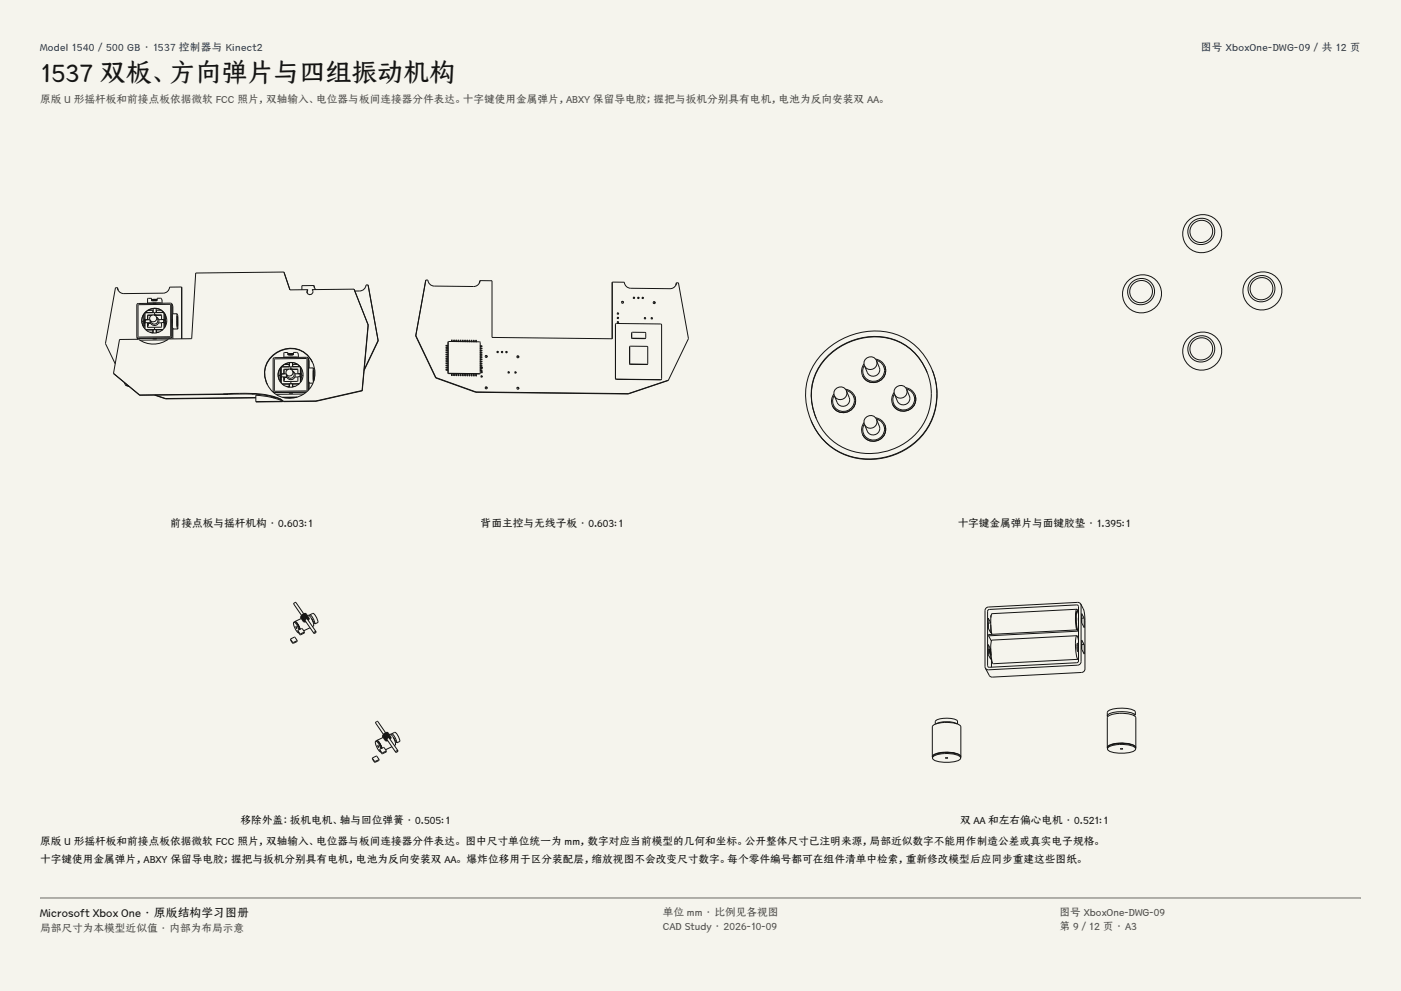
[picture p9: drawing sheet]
<svg xmlns="http://www.w3.org/2000/svg" width="420mm" height="297mm" viewBox="0 0 420 297" stroke-linecap="round" stroke-linejoin="round" font-family="sans-serif">
<g fill="#f5f4ed">
<path d="M0 0h420v297h-420z"/>
<path d="M12 12h396v275h-396z"/>
</g>
<g fill="none" stroke="#141413" stroke-width=".3">
<path d="M356 66.4a5.8 5.8 0 0 1 9.8 1.4 5.8 5.8 0 0 1-6 7.9 5.6 5.6 0 0 1-4.8-3.4 5.6 5.6 0 0 1 1-5.9zM35.2 86.2l.2 .8M35.2 86.2h-.6l-3 16.8 2.9 6M41.4 91.3l9.7-.1v9.7l-9.7 .1zM43.1 96.3l.1 .7M43.1 96.3h-.5M43.1 94.3v3.8M43.1 95.8v.5M43.2 94.1v1.7M43.2 97v1.2M43.3 97h.2M43.3 95.8v1.2"/>
<path d="M43.3 95.8h-.2M43.3 97h-.1M43.5 97.5h-.3M43.5 95.7h-.3M43.5 97.6h-.3M43.5 96.9h-.1M43.5 93.9h-.1M43.5 95.8v.3M43.5 96.1h-.1M43.5 96.7h.1M43.6 93.7l5.6 .1M43.6 96.1h-.2"/>
<path d="M43.6 95.8v.9M43.7 98.8h.1M43.7 93.7l-.2 .3v1.8h1.4M44.2 96.7h-.7v1.9M44.2 96.7l.1 .1M44.2 89.5l1.2-.1v.8l1.7-.1v-.7h1.2l.3 .5M44.2 89.5h.1M44.2 90.8l4.2 .1M44.2 90.8h.1M44.2 89.5v1.3M44.2 90.8l.1 .1M44.3 95.7l.1 .1"/>
<path d="M44.3 96.8v1.3M44.4 95.8h.1M44.4 96.9l-.1 .5M44.4 96.9l-.1 .7M44.5 96.9h.1M44.7 96.9h-.3M45.1 96.8h-.9M45.2 96.9h-.9M45.7 94.4h-1.4l-.1 1.4 .1-1.2 1.1-.1M45.7 90.1h1.3M45.7 90.1h.1M45.8 93.7h.1"/>
<path d="M45.8 98.9l.1 .1M45.8 99.6h.1M45.8 93l.1 .1M45.8 98.9h-2M45.8 93v.7M45.8 98.9v.7M45.8 99.6h-.9M45.8 93h-1.4M45.9 90.1h.1M45.9 90.9h.1M45.9 92.5v1.2M45.9 99.7h-.4"/>
<path d="M45.9 98.9h-.1M46.1 94.4l2.3 .1M46.2 94.4l.6 .1M46.3 89.7h.8M46.3 89.7l-.9 .1M46.3 89.7l.8 .1M46.3 90.1h-.3h.2M46.3 98.8h-.4v1M46.3 98.8h.5v1l.2-.1M46.3 94.4h-.2M46.3 90.1h.5M46.3 90.1h-.4"/>
<path d="M46.3 94.4l.5 .1M46.3 93.7v.7M46.3 98.1v.7M46.4 90.1h.4h-.2M46.8 94.5h-.3M46.8 90.1h.1M46.8 90.9h.1M46.8 92.5v1.2M46.8 90.9h-1M46.9 94.9l.3 .7a1.05 1.05 0 0 1-.5 1.4 1.05 1.05 0 0 1-1.4-.4l-.3-.7M46.9 94.9a1.05 1.05 0 0 1-.5 1.5 1.05 1.05 0 0 1-1.4-.5M46.9 94.9a1.05 1.05 0 0 0-1.5-.4 1.05 1.05 0 0 0-.4 1.4"/>
<path d="M46.9 99h-.1M46.9 99.5l-.1 .1M46.9 93.1h-.1M46.9 93.6v.1M46.9 98.9v.6M46.9 98.9h-.1M46.9 95a1.33 1.33 0 0 1 .7 1.7 1.33 1.33 0 0 1-1.6 .8 1.33 1.33 0 0 1-1-1.5M47 90.1h.1M47.1 89.8h-1.7M47.1 90h-1.7M47.6 99.5h-.7M48.2 93h-1.3v.6"/>
<path d="M48.4 94.5h.1M48.4 94.5h-1.6M48.4 96.8h-.9M48.4 94.5v1.3M48.5 95.8h.1M48.6 89.9h.1M48.6 89.9v1M48.7 98.9h-1.8M48.9 98.7l-5.2 .1M49 93.6h-2.1M49.2 96.7l-.1-.9v.9M49.2 93.8v2"/>
<path d="M49.2 93.8l.1 2.2M49.2 93.8h.1M49.2 95.8l.1 .2M49.2 95.8h-1.6M49.2 96.7v1.7M49.3 96.7h-.9l-.1 1.4h-4l-.1-1.4M49.3 96.7l-.1 .2v-.2M49.3 96.7v1.6M49.3 96h-.1M49.6 95.7l-.2 .5 .2 .7M49.6 94.4v3.3M49.6 94.4a3.7 3.7 0 0 1-1.6 5 3.7 3.7 0 0 1-5.1-1.6"/>
<path d="M49.6 94.4a3.7 3.7 0 0 0-5-1.6 3.7 3.7 0 0 0-1.7 5M49.6 94.5a3.7 3.7 0 0 0-5-1.6 3.7 3.7 0 0 0-1.6 4.9M50 96.2h-.4M51.5 91.1l-.4-.3-9.9 .2-.2 .4 .1 9.8M51.5 91.1v.2M51.5 91.1l.3 .7v2.2M51.5 91.1l.1 .2M51.5 91.3l.1 9.6M51.6 95.6v1.3M51.6 96.9h.1M51.6 95.7h.1M51.7 94l-.1 4 .3 .6"/>
<path d="M51.7 94v.1M51.8 98.4v3.2M51.9 98.6h.1M53 94v4l.3 .6M53 94h.1M53 94h-1.3M53 94l.3 .6v4M53.1 94.7l.1 3.2zM53.3 98.6h.1M53.3 98.6h-1.4M54.4 86l-3.6 .1a1.94 1.94 0 0 1-1.9 1.8l-11.8 .1a1.89 1.89 0 0 1-1.9-1.8M54.4 86l.1 15.5"/>
<path d="M54.4 86v15.5M85.1 81.5l-26.4 .3-1.2 19.7-6.9 .1a7.6 7.6 0 0 1-9.1 .1h-5.7l-1.8 10.2M85.1 81.5l.1 .1M85.1 81.5l1.8 5.4 5.3-.1M92.2 86.8l-.1 1.1M92.2 86.8l-.2 .5 .1 .5M93.6 86.8l.2 .2M93.6 86.8l.1 .2M93.7 87a.9 .9 0 0 1-.4 1.2 .9 .9 0 0 1-1.2-.4M94.1 85.6l.2 .8M94.1 85.6l.6 1.2M94.1 85.6h-3.6v1.2"/>
<path d="M106.1 86.7l4.3 10.7M106.1 86.7l-12.5 .1M106.1 86.7l.1 .1M110.3 85.4h-.6a1.94 1.94 0 0 1-1.9 1.8h-1.4M110.3 85.4l3.1 16.8M110.3 85.4l.1 .1M110.4 97.4l-1.8 19.7M110.4 97.4l-1.9 19.6M127.7 83.9h.6a1.94 1.94 0 0 0 1.9 1.8l11.8 .2a1.89 1.89 0 0 0 1.9-1.8M127.7 83.9l-3.1 16.8M127.7 83.9l-.1 .1M143.9 84.1l-.2 .8"/>
<path d="M143.9 84.1h3.6v17l36.1 .4v-17M183.6 84.5l3.6 .1a1.94 1.94 0 0 0 1.9 1.8l11.8 .1 .8-.2 .9-.8M183.6 84.5l-.1 17M184.5 97.2v.1M184.6 97.1l-.1 16.4 13.5 .3 .3-.2M184.6 97.1l.2-.2 13.5 .3v16.4M184.6 97.1l-.1 .1M185 95.3l.2-.2 .2 .3M185 95.3l.4 .1M185 96.6l.4 .1M185 93.9l.4 .2M185 96.5h.4v.2l-.3 .1z"/>
<path d="M185 93.9h.4v.2h-.3zM186.3 90.5l.4-.1 .2 .4M189.4 99.8l-.1 1.4 .3 .3h3.7l.3-.2M189.4 99.8v1.3l.2 .3 4-.1M189.4 99.7l3.9-.1 .3 .3v1.4M189.4 99.7v.1M189.8 89.2l.4 .2M189.9 89.2l.1-.1 .2 .3h-.3zM191.2 89.2l.3 .2M191.2 89.2h.3l.1 .2h-.4zM192.5 89.3l.3 .1M192.5 89.2l.2-.1 .2 .3-.3 .1z"/>
<path d="M193.1 95.3l.4 .2M193.2 95.3h.3v.2h-.3zM195.2 95.4l.3 .1M195.2 95.3h.4v.2l-.3 .1zM195.8 90.6l.4-.1 .2 .4M202.8 84.8l-.2 .7M202.8 84.8h.6l3 16.7-6 12.4M337.9 84.4a5.8 5.8 0 0 1 9.9 1.4 5.8 5.8 0 0 1-6 8 5.6 5.6 0 0 1-4.9-3.5 5.6 5.6 0 0 1 1-5.9zM374 83.6a5.8 5.8 0 0 1 9.9 1.3 5.8 5.8 0 0 1-6 8 5.6 5.6 0 0 1-4.9-3.5 5.6 5.6 0 0 1 1-5.8zM34 111.9l7.9 6.6M34 111.9l.1 .1M37.2 114.6l.4 .8"/>
<path d="M37.6 115.4l1.2 .5M37.6 115.4l1 .3M41.1 101.2l.3 .2M41.1 101.2l.2 .5M41.1 101.2l.4 .2M45.8 101.5h1.1zM46.3 118.4l3.4 1.1M46.6 118.4l3 1M49.6 119.4l.1 .1M50.2 101.9l-8.3 .1M51.5 100.9l-.4 .4-9.7 .1M51.6 100.9l-.5 .4-9.6 .1"/>
<path d="M66.9 118.1a45.2 45.2 0 0 1 16.3 1.1l.7 .3M66.9 118.1l1.6 .1M66.9 118.1l-25 .4M68.5 118.2l-26.6 .3M75.4 118.1l1.3-.1a30.2 30.2 0 0 1 7.3 1.7M75.4 118.1l-6.9 .1M76.7 119.2l-27 .3M76.7 119.1l-27.1 .3M76.7 118.1h-1.3M81.5 106.7a7.5 7.5 0 0 1 10.6-.2 7.5 7.5 0 0 1 .3 10.6 7.5 7.5 0 0 1-10.6 .4 7.3 7.3 0 0 1-.3-10.8zM81.9 117.4l.4 .2 9.5-.1M81.9 117.4h.1"/>
<path d="M81.9 117.4l.4 .3M81.9 117.4l.1 .2M82.3 107.6l9.7-.1v9.6l-9.7 .1zM82.3 119.1h-.9M82.7 119.2h-.9M83.9 119.5l1.1 .8M83.9 119.5l.1 .2M84 112.5v.7h.2M84 112.5l-.6 .1M84 110.5v3.8M84 119.7l1 .7M84.1 110.4v1.6"/>
<path d="M84.1 113.2v1.3M84.2 112h-.2v.5M84.2 112v1.2M84.2 113.2h.1M84.3 114.8h.1M84.3 113.7h-.2M84.3 111.9h-.2M84.3 113.8h-.2M84.3 113.1h-.1M84.4 110.1h-.1M84.4 112v.3M84.4 112.3h-.2"/>
<path d="M84.4 112.9v.1M84.4 112.4h-.2M84.4 112.3h.1M84.5 112.1l-.1 .8M85.1 112.9v1.4M85.1 112.9l.1 1.4M85.1 112.9l-.8 .1v1.8M85.1 105.7l1.2-.1v.8h1.7v-.8h1.2l.2 .5M85.1 105.7h.1M85.1 107.1h4.1M85.1 107.1l.1 .1M85.1 105.7v1.4"/>
<path d="M85.2 111.9v.1M85.2 112v.1M85.2 112l.1 .1M85.2 113.1v.6M85.4 113.1v.1M85.6 113.1h-.3l-.1 .7M86 113h-.9M86 113.1h-.8M86.6 110.6l-1.5 .1v1.3l.1-1.2h1M86.7 117.8h1.1zM86.7 115.8l.1 .1M86.7 115.2h.1"/>
<path d="M86.7 115.8h.1M86.7 109.3h.1M86.7 109.9h.1M86.7 109.2v.7M86.7 115.1v.7M86.7 115.8h-.9M86.7 109.2l-1.5 .1M86.7 109.9h-2.3M86.8 106.4h.1M86.8 107.1h.1M86.8 108.7v1.2M86.8 115.1l-2.1 .1"/>
<path d="M86.8 116h-.4M87.1 106l-.8 .1 1.7-.1M87.1 106h.9M87.1 106h-.8M87.2 106.3h-.4h.2M87.2 106.3l.7 .1M87.2 106.3l-.6 .1M87.2 115l-.4 .1v.9M87.2 115l.5 .1v.9M87.2 110.6h-.2h2.2l.2 1.4M87.2 106.3l.5 .1M87.2 106.3l-.4 .1"/>
<path d="M87.2 110.6l.5 .1M87.2 110.7h.5M87.2 110.7h-.1M87.2 109.9v.7M87.2 114.3v.7M87.3 106.3h.3h-.2M87.7 110.7l-.3 .1M87.7 106.4h.1M87.7 107.1h.1M87.7 108.7v1.2M87.7 110.7h.1M87.7 107.1h-1"/>
<path d="M87.7 111.2l.4 .7a1.05 1.05 0 0 1-.5 1.4 1.05 1.05 0 0 1-1.4-.5l-.4-.7M87.7 111.2a1.05 1.05 0 0 1-.4 1.4 1.05 1.05 0 0 1-1.5-.5M87.7 111.2a1.05 1.05 0 0 0-1.4-.5 1.05 1.05 0 0 0-.5 1.4M87.8 115.2h-.1M87.8 115.8l-.1 .1M87.8 109.3h-.1M87.8 109.9h.1M87.8 115.1v.7M87.8 111.3a1.33 1.33 0 0 1 .6 1.6 1.33 1.33 0 0 1-1.6 .8 1.33 1.33 0 0 1-.9-1.5M87.9 106.4h.1M87.9 116h-.2M88 106.2h-1.7"/>
<path d="M88.4 112l1.7-.1v.4M88.5 115.8h-.7M88.7 119.1l-3.6 .1M89.1 109.2h-1.3v.7M89.1 119l-4.4 .1M89.3 110.7l-1.7 .1M89.3 113h-.9M89.4 106.1h.1M89.4 106.1v1M89.6 115.1h-1.9M89.7 115h-5.2M89.9 109.9h-2.1"/>
<path d="M90 112v.9zM90 110h-5.6l-.1 2 1.5 .1M90 110l.1 .1M90 110l.1 .2M90.1 110h-.1M90.1 112.9v.2M90.1 110.1v2.2M90.1 110.2v.1M90.1 112.9h-.8l-.1 1.4h-4.1M90.1 112.9v1.7M90.1 112.3h-.1M90.5 112l-.2 .5 .2 .7"/>
<path d="M90.5 110.6v3.4M90.5 110.7a3.7 3.7 0 0 1-1.7 5 3.7 3.7 0 0 1-5-1.7M90.5 110.7a3.7 3.7 0 0 0-5-1.6 3.7 3.7 0 0 0-1.7 4.9M90.5 110.7a3.7 3.7 0 0 0-5-1.6 3.7 3.7 0 0 0-1.7 5M90.9 112.5h-.4M91 118.1l-8.2 .1M92.3 107.3l-.3-.2-9.9 .1-.2 .4v9.8M92.3 107.3l.1 9.6M92.3 107.3l.4 .8v2.2M92.4 107.4v.1M92.5 111.9v1.3M92.5 113.1h.1"/>
<path d="M92.5 111.9h.1M92.5 110.3v3.9l.3 .6M92.5 110.3h.1M92.7 114.6v2M92.8 114.8h.1M93.7 108.6a7.6 7.6 0 0 0-8.1-3.9 7.6 7.6 0 0 0-6.2 6.5l.2 2.7 .6 1.5M93.8 114.8h-1M93.9 110.3l.1 4.1M93.9 110.3h.1M93.9 110.3h-1.4M93.9 110.3l.3 .6v2.8M94 110.9v3.2z"/>
<path d="M108.5 117l-13.8 3.2M108.5 117l.1 .1M108.6 117.1l-13.8 3.2M113.4 102.2l-4.2 8.8M113.4 102.2l-4.2 8.5M124.6 100.7l6.1 12.5M124.6 100.7l6 12.6M130.6 113.3l12 4.3M130.7 113.2l-.1 .1M130.7 113.2l12 4.3M133.7 110.9h.1M133.7 110.2l.1 .1"/>
<path d="M133.7 109.6h.1M133.7 108.9l.1 .1M133.7 108.3h.1M133.7 107.6h.1M133.7 107h.1M133.7 106.3h.1M133.7 105.7h.1M133.7 105h.1M133.7 104.3l.1 .1M133.7 103.7h.1M133.7 110.7v.1M133.7 110.1h.1"/>
<path d="M133.7 109.4h.1M133.7 108.8h.1M133.7 108.1h.1M133.7 107.5h.1M133.7 106.8h.1M133.7 106.2h.1M133.7 105.5h.1M133.7 104.8v.1M133.7 104.2h.1M133.7 103.5h.1M133.8 108.8h-.1M133.8 106.2h-.1"/>
<path d="M133.8 103.5h-.1M133.8 108.9h.1M133.8 106.3h.1M133.8 103.7h.1M133.8 103.5l-.1 .2M133.8 104.2l-.1 .1M133.8 104.8l-.1 .2M133.8 105.5l-.1 .2M133.8 106.2l-.1 .1M133.8 106.8l-.1 .2M133.8 107.5l-.1 .1M133.8 108.1l-.1 .2"/>
<path d="M133.8 108.8l-.1 .1M133.8 109.4l-.1 .2M133.8 110.1l-.1 .1M133.8 110.7l-.1 .2M133.8 110.7h.1M133.8 110.7h-.1M133.8 110.1h-.1M133.8 109.4h-.1M133.8 108.1h-.1M133.8 107.5h-.1M133.8 106.8h-.1M133.8 106.1l-.1 .1"/>
<path d="M133.8 105.5h-.1M133.8 104.8h-.1M133.8 104.2h-.1M133.8 110.3h.3M133.8 107.6h.3M133.8 105h.3M133.8 110.7l.4 .2M133.8 108.1l.4 .2M133.8 105.5l.4 .1M133.8 110.1h.4M133.8 109.4h.4M133.8 108.8h.4"/>
<path d="M133.8 107.4h.4M133.8 106.8h.4M133.8 106.1h.4M133.8 104.8h.4M133.8 104.2h.4M133.8 103.5h.4M134.2 110.1h.1M134.2 109.4h.1M134.2 108.8h.1M134.2 107.4v.1M134.2 106.8h.1M134.2 106.1v.1"/>
<path d="M134.2 104.8h.1M134.2 104.2h.1M134.2 103.5h.1M134.2 110.9h-.4M134.2 109.6h-.4M134.2 108.9l-.4 .1M134.2 108.3h-.4M134.2 107h-.4M134.2 106.3h-.4M134.2 105.7h-.4M134.2 104.4h-.4M134.2 103.7h-.4"/>
<path d="M134.2 110.9h.1M134.2 110.2v.1M134.2 109.6h.1M134.2 108.9h.1M134.2 108.3h.1M134.2 107.6h.1M134.2 107h.1M134.2 106.3h.1M134.2 105.7h.1M134.2 105h.1M134.2 104.3v.1M134.2 103.7h.1"/>
<path d="M134.2 103.5v.2M134.2 104.2v.1M134.2 104.8v.2M134.2 106.2v.1M134.2 106.8v.2M134.2 107.5v.1M134.2 108.8v.1M134.2 109.4v.2M134.2 110.1v.1M134.4 102.4l-.1 9.5 9.4 .2 .2-.2M134.4 102.4l9.5 .1v9.4M134.4 102.4v9.4l9.5 .1"/>
<path d="M135.4 102.3h.1M135.4 112.5h.1M135.4 101.9v.1M135.4 112.1h.1M135.4 101.9v.4M135.4 112.1v.4M135.4 101.9h.1M135.4 101.9l.2 .4M135.4 112.1l.2 .4M135.5 102.3v.1M135.5 102.3h.1M135.5 112.5h.1"/>
<path d="M135.6 102.3h-.1M135.6 102.3h.1M135.6 112.5h.1M136 102.3v.1M136 112.5v.1M136 102h.1M136 112.1v.1M136 102.3h.1M136 112.5h.1M136 101.9v.4M136 112.1v.4M136 101.9v.1"/>
<path d="M136 112.1h.1M136.1 101.9l.1 .5M136.1 112.1l.1 .4M136.2 112.5l-.2 .1M136.2 102.3v.1M136.2 112.5h.1M136.7 102.3v.1M136.7 112.5v.1M136.7 102h.1M136.7 112.2h.1M136.7 112.1v.1M136.7 112.5h.1"/>
<path d="M136.7 102v.3M136.7 112.1v.4M136.7 101.9v.1M136.7 101.9h.2M136.7 112.1h.2M136.9 101.9v.1M136.9 112.1h.1M136.9 112.5l-.2 .1M136.9 102.4h.1M136.9 112.5v.1M136.9 102.3v.1M136.9 102v.3"/>
<path d="M136.9 112.1v.4M137.3 102.4h.1M137.3 112.5l.1 .1M137.4 102h-.1M137.4 112.2h-.1M137.4 102h.1M137.4 112.2h.1M137.4 102l-.1 .4M137.4 112.2l-.1 .3M137.4 112.1v.1M137.4 101.9h.1M137.4 112.1h.1"/>
<path d="M137.5 101.9v.1M137.5 112.1v.1M137.5 112.6h-.1M137.5 102.4h.1M137.5 112.5v.1M137.5 102v.3M137.5 112.2v.3M138 102v.4M138 112.2v.4M138 102h.1M138 112.2h.1M138 102.3v.1"/>
<path d="M138 112.5v.1M138 102v.3M138 112.2v.3M138 101.9l.2 .5M138 112.1l.2 .4M138.2 112.6h-.2M138.2 102.4h.1M138.2 112.6h.1M138.7 102.4h.1M138.7 102h.1M138.7 112.2h.1M138.7 112.2v.4h.1"/>
<path d="M138.7 102v.4M138.7 102l.2 .4M138.7 112.1l.2 .4M138.9 102.4h-.1M138.9 112.6h-.1M139.3 102.4h.1M139.3 112.6h.1M139.3 102h.1M139.3 112.2h.1M139.3 102v.4M139.3 112.2v.4M139.4 102l.1 .4"/>
<path d="M139.4 112.2l.1 .4M139.5 112.6h-.1M139.5 102.4h.1M139.5 112.6h.1M140 102.4h.1M140 112.6h.1M140 102h.1M140 112.2h.1M140 102v.4M140 112.2v.4M140 102h.2M140 112.2h.2"/>
<path d="M140.2 102h.1M140.2 112.2h.1M140.2 112.6h-.2M140.2 102.4h.1M140.2 112.6h.1M140.2 102v.4M140.2 112.2v.4M140.7 102.4h.1M140.7 112.6h.1M140.7 102h.1M140.7 112.2h.1M140.7 102v.4"/>
<path d="M140.7 112.2v.4M140.8 102h.1M140.8 112.2h.1M140.8 112.6h-.1M140.8 102.4h.1M140.8 112.6h.1M140.8 102v.4M140.8 112.2v.4M141.3 102.4h.1M141.3 112.6h.2M141.3 102h.1M141.3 112.2h.1"/>
<path d="M141.3 112.6h.1M141.3 102v.4M141.3 112.2v.4M141.3 102h.2M141.3 112.2h.2M141.5 102h.1M141.5 112.2h.1M141.5 102.4h.1M141.5 112.6h.1M141.5 102v.4M141.5 112.2v.4M142 102.4h.1"/>
<path d="M142 112.6h.1M142 102h.1M142 112.2h.1M142 102v.4M142 112.2v.4M142.1 102h.1M142.1 112.2h.1M142.2 102.4h-.1M142.2 102.4h.1M142.2 112.6h.1M142.2 102v.4M142.2 112.2v.4"/>
<path d="M142.6 102.4h.1M142.6 112.6h.2M142.6 117.6l45.7 .5M142.6 102h.1M142.6 112.2h.1M142.6 112.6h.1M142.6 102v.4M142.6 112.2v.4M142.7 102l.1 .4M142.7 112.2l.1 .4M142.7 117.5l45.7 .5M142.7 117.5l-.1 .1"/>
<path d="M142.8 102.4h.1M142.8 112.6h.1M144 111h.1M144 110.4h.1M144 109.7h.1M144 109v.1M144 108.4h.1M144 107.7v.1M144 107.1h.1M144 106.4h.1M144 105.8h.1M144 105.1h.1"/>
<path d="M144 104.5h.1M144 103.8h.1M144 110.9h.1M144 110.2h.1M144 109.6h.1M144 108.9h.1M144 108.2h.1M144 107.6h.1M144 106.9h.1M144 106.3h.1M144 105.6h.1M144 105h.1"/>
<path d="M144 104.3h.1M144 103.7h.1M144 110.3v.1M144 107.7h.1M144 103.6v.2M144 104.3v.2M144 105v.1M144 105.6v.2M144 106.3v.1M144 106.9v.2M144 107.6v.1M144 108.2v.2"/>
<path d="M144 108.9v.1M144 109.5v.2M144 110.2v.2M144 110.9v.1M144 109.5v.1M144 104.9v.1M144 110.8v.1M144 103.6v.1M144 110.4h.4M144 107.8h.4M144 105.1h.4M144 109.5l.4 .2"/>
<path d="M144 106.9l.4 .2M144 104.3l.4 .1M144 110.8h.4M144 110.2h.4M144 108.2h.4M144 107.6h.4M144 105.6h.4M144 104.9h.4M144 108.9h.4M144 106.2l.4 .1M144 103.6h.4M144.2 112.8l.3 .2"/>
<path d="M144.2 111.5l.3 .2M144.2 112.7h.3l.1 .2-.4 .1zM144.2 111.4l.2-.1 .2 .3-.4 .1zM144.4 110.8v.1M144.4 110.2h.1M144.4 108.9h.1M144.4 108.2h.1M144.4 107.6h.1M144.4 106.3h.1M144.4 105.6h.1M144.4 104.9v.1M144.4 103.6h.1"/>
<path d="M144.4 111h-.4M144.4 109.7h-.4M144.4 109.1h-.4M144.4 108.4h-.4M144.4 107.1h-.4M144.4 106.4h-.4M144.4 105.8h-.4M144.4 104.5h-.4M144.4 103.8h-.4M144.4 111h.1M144.4 110.4h.1M144.4 109.7h.1"/>
<path d="M144.4 109.1h.1M144.4 108.4h.1M144.4 107.7h.1M144.4 107.1h.1M144.4 106.4h.1M144.4 105.8h.1M144.4 105.1h.1M144.4 104.5h.1M144.4 103.8h.1M144.4 109v.1M144.4 110.3v.1M144.4 103.6v.2"/>
<path d="M144.4 105v.1M144.4 105.6v.2M144.4 106.3v.1M144.4 107.6v.1M144.4 108.2v.2M144.4 108.9v.1M144.4 110.2v.1M144.4 110.9v.1M144.5 110.4l-.3-.2 .2-.2 .2 .3-.4 .1M145.5 116.2l.3-.1 .2 .3M145.5 106.7h.3l.2 .3M145.5 106.7l.4-.1 .1 .4-.3 .1z"/>
<path d="M149 105.5l.3 .1M149 105.4h.4v.2l-.3 .1zM150.3 105.5l.4 .2M150.3 105.4h.4v.2l-.3 .1zM151.6 105.5l.4 .2M151.6 105.4h.4v.2l-.3 .1zM152.3 111.6l.2-.2 .2 .3M152.3 111.6l.4 .1M152.3 111.6l.3 .2M154.3 111.6l.4 .2M154.3 111.5h.4v.2l-.3 .1zM155 116.3l.3-.1 .2 .3"/>
<path d="M155 106.9l.3-.1 .2 .3M155 116.2l.4-.1 .1 .4-.3 .1zM155 106.8l.4-.1 .1 .4-.3 .1zM184.5 113.3l.3 .3 13.2 .2 .3-.2M188.4 118l-.1 .1M188.8 103.9v5.2l5.2 .1 .2-.1M188.8 103.9v5.2h5.4M188.8 103.8l5.3 .1 .1 5.2M188.8 103.8v.1M200.4 113.9l-12.1 4.2M200.4 113.9l-12 4.1M247.4 107.5a19.7 19.7 0 0 1 22.4-5 17.7 17.7 0 0 1 9 19.3 17.7 17.7 0 0 1-16.1 14 17.2 17.2 0 0 1-19.4-15.7 16 16 0 0 1 4.1-12.6z"/>
<path d="M250 118.1l-.7 1.6 .2 1.8M253.5 116.6l1.6 .7 1.1 1.4M253.7 117a3.2 3.2 0 0 1 2.2 4.2 3.2 3.2 0 0 1-4.4 1.8 3.2 3.2 0 0 1-1.4-4.5M253.7 117.1a1.95 1.95 0 0 1-1 2.5 1.95 1.95 0 0 1-2.6-1M253.7 117.1a1.95 1.95 0 0 0-2.5-1 1.95 1.95 0 0 0-1.1 2.5M253.7 117.1l.9 2a1.95 1.95 0 0 1-1.1 2.5 1.95 1.95 0 0 1-2.5-1l-.9-2M256.2 118.7l.3 1.3M256.2 118.7v.1M256.2 118.8h.1M256.2 118.8l.3 1.3M258.6 112.5h.1M259 109.1l-.7 1.6 .3 1.8"/>
<path d="M262.5 107.6l1.7 .7 1.1 1.4M262.7 108a3.2 3.2 0 0 1 2.2 4.2 3.2 3.2 0 0 1-4.4 1.8 3.2 3.2 0 0 1-1.4-4.5M262.8 108.1a1.95 1.95 0 0 1-1.1 2.5 1.95 1.95 0 0 1-2.5-1M262.8 108.1a1.95 1.95 0 0 0-2.6-1 1.95 1.95 0 0 0-1 2.5M262.8 108.1l.8 2a1.95 1.95 0 0 1-1.1 2.5 1.95 1.95 0 0 1-2.5-1l-.8-2M265.3 109.7a3.6 3.6 0 0 1-2 4.7 3.6 3.6 0 0 1-4.7-1.9M265.3 109.7h.1M268.1 117.6l-.8 1.7 .3 1.8M271.5 116.2l1.7 .7 1.1 1.4M271.7 116.6a3.2 3.2 0 0 1 2.2 4.2 3.2 3.2 0 0 1-4.3 1.8 3.2 3.2 0 0 1-1.5-4.5M271.8 116.7a1.95 1.95 0 0 1-1.1 2.5 1.95 1.95 0 0 1-2.5-1M271.8 116.7a1.95 1.95 0 0 0-2.5-1 1.95 1.95 0 0 0-1.1 2.5"/>
<path d="M271.8 116.7l.8 2a1.95 1.95 0 0 1-1.1 2.5 1.95 1.95 0 0 1-2.5-1l-.8-2M274.3 118.3l.2 1.3M274.3 118.3h.1M274.5 119.6a3.6 3.6 0 0 1-2.9 3.5 3.6 3.6 0 0 1-4-2M277.9 111.6a17 17 0 0 0-23.2-9.1 17 17 0 0 0-10 22.9M279.5 110.9a18.4 18.4 0 0 1 1.4 7.1 20 20 0 0 1-24.4 19.1 18.1 18.1 0 0 1-13.4-11.1M279.5 110.9a18.3 18.3 0 0 0-23.2-10.8 19.7 19.7 0 0 0-14.8 17.5l.1 2.7 .5 2.8 1 2.9M279.5 110.9a19.4 19.4 0 0 1-16.6 26.7 18.5 18.5 0 0 1-19.8-11.6M356 101.6a5.8 5.8 0 0 1 9.8 1.4 5.8 5.8 0 0 1-6 7.9 5.6 5.6 0 0 1-4.8-3.4 5.6 5.6 0 0 1 1-5.9zM84.7 120.3a17.9 17.9 0 0 0-8-1.8v1.9M84.7 120.3l-8 .1M85 120.3v.1"/>
<path d="M94.7 120.2l-9.7 .1M94.7 120.2l.1 .1M94.8 120.3l-9.8 .1M249.5 121.5h.1M256.5 120a3.6 3.6 0 0 1-2.9 3.6 3.6 3.6 0 0 1-4.1-2.1M256.5 120.1a3.6 3.6 0 0 1-2.9 3.5 3.6 3.6 0 0 1-4.1-2.1M258.6 130.1h.1M259 126.7l-.7 1.6 .3 1.8M262.5 125.2l1.7 .7 1.1 1.4M262.7 125.6a3.2 3.2 0 0 1 2.2 4.2 3.2 3.2 0 0 1-4.4 1.8 3.2 3.2 0 0 1-1.4-4.5M262.8 125.7a1.95 1.95 0 0 1-1.1 2.5 1.95 1.95 0 0 1-2.5-1M262.8 125.7a1.95 1.95 0 0 0-2.6-1 1.95 1.95 0 0 0-1 2.5"/>
<path d="M262.8 125.7l.8 2a1.95 1.95 0 0 1-1.1 2.5 1.95 1.95 0 0 1-2.5-1l-.8-2M265.3 127.3l.2 1.3M265.3 127.3h.1M265.5 128.6a3.6 3.6 0 0 1-2.9 3.5 3.6 3.6 0 0 1-4-2M267.6 121.1h.1M87.1 191.6l1.2-.7 .8 1M87.1 191.6l.7 1 1.3-.7M87.1 191.6l.7 1.2 1.2-.5 .1-.4M88.1 186.5l.3-.2a3.1 3.1 0 0 1 1.5 2.3M88.1 186.5a3.1 3.1 0 0 1 1.5 2.2M88.1 186.5a3.5 3.5 0 0 0 1.5 3.2M88.4 186.3a3.2 3.2 0 0 1 1.6 2.3"/>
<path d="M88.4 186.3l-.1 .1M88.7 187.8l.3 .6zM88.8 186.6l.4 .4M88.9 186.6h.1M89 186.7h-.1M89.2 187l.1 .1M89.2 187v.1M89.2 187l.7 1.6M89.3 189l1.2-.6 .7 1M89.3 189l.7 1 1.2-.6M89.3 189v.3l.7 1 1.2-.6v-.3M89.4 187.4h.1"/>
<path d="M89.4 187.4l.3 .7M89.9 188.4v.1M89.9 188.5h-.1M90.5 184.6l.1 .1M90.5 185.2h.1M90.7 184.8v.1M90.7 185.5h.1M90.8 185.4h-.1M90.9 185.1l-.1 .1M90.9 185.7h.1M90.9 185.1h-.1M91 185.6l-.1 .1"/>
<path d="M91 185.4v.1M91 186h.1M91 183.9l-2.3-3.3-.5 .1-.1 .3 2.3 3.4M91 186.1l.1 .1M91.1 185.9h-.1M91.1 184.1l.1 .1M91.2 185.6l-.1 .1M91.2 186.2h-.1M91.3 184.3l.1 .1M91.4 185.9l2.7 3.9M91.4 185.9l-.1 .1M91.5 184.6l.1 .1"/>
<path d="M91.5 186.1l-.3 .1M91.6 184.3l-.1 .1M91.6 186.2h-.4M91.6 184.6l-.1 .1M91.6 184.1a1.05 1.05 0 0 0-1.3 1M91.7 184.9v.1M91.8 184.5l-.1 .2M91.8 184.3h.1M91.8 184.8l-.1 .1M91.8 184.3a1.13 1.13 0 0 0-1.3 1M91.8 184.1a.65 .65 0 0 0-.6-.3 .65 .65 0 0 0-.6 .4l-.4 .7 .1 .4-1.9 1M91.9 184.8v.1"/>
<path d="M92 184.6h-.1M92 185.1h-.2M92 184.6a1.12 1.12 0 0 0-1.3 1M92 184.4a.54 .54 0 0 0-.5-.4 .54 .54 0 0 0-.5 .3 .85 .85 0 0 0-.5 1.3M92 185.4l2.7 3.9M92.1 185l-.1 .2M92.1 184.8h.1M92.1 184.5l.3-.1a3.5 3.5 0 0 1 1.5 3.3l-.2 .1M92.1 185.3v.1M92.2 184.8l-.9 .3-.4 .7M92.2 184.6a1.06 1.06 0 0 0-1.2 0 1.06 1.06 0 0 0-.5 1l.2 .2M92.3 185.3l-.2 .2"/>
<path d="M92.3 185.8l.2-.5-.7 .2-.6 .7M92.3 185.1h.1M92.3 185.1l-.8 .2-.5 .8M92.3 184.9a.65 .65 0 0 0-.6-.4 .65 .65 0 0 0-.6 .5l-.4 .7 .2 .4M92.4 185.9a.42 .42 0 0 0 .3-.5 .42 .42 0 0 0-.4-.3l-.8 .4-.5 .6M92.5 185.3l-.3 .4M92.5 185.1a.99 .99 0 0 0-1.2 0 .99 .99 0 0 0-.3 1.2h.7M92.9 184.3l.9-.5a3.6 3.6 0 0 1 1.6 2.7l-1 .5M92.9 184.3l-.2 .2M92.9 184.3a3.6 3.6 0 0 1 1.5 2.7M92.9 188.1l-1.8 .9M93.4 185.5l1 1.5"/>
<path d="M93.5 185.5v.1M93.8 186h-.1M94.7 189.3l-.5 .2-.1 .3M94.7 189.3l-.2 .4-.4 .1M296.2 186.8l.8-.1-.8-1.5v3l.8 1.5v-2.5M296.3 182.7l26.9-1.3 .1 .4-.1 16.6-.4 .2-26.6 1.3-.1-.4v-16.3zM296.3 190.5l.9 1.6M296.6 194.6l-.4 .2M296.7 194.5l.3 1.8M296.9 195.7h.1M296.9 195.7l-.1-1.3a2.18 2.18 0 0 0 .2 2M297 194.4v2"/>
<path d="M297 194.6l-.8-1.4v2.9l.8 1.5v-1.2M297 194.6h-.1M297 195.3v.9M297 196.3h.1M297.1 196.2l-.1 .1M297.2 184.4l-.2 .7M297.2 189.5v.6M297.2 197.4v2.6M322.8 190.5a11.6 11.6 0 0 0 .4 7.1M322.8 190.5l.5 1.4M322.8 190.5l-25.4 1.3a11.6 11.6 0 0 0 .4 7.1l25.4-1.3M322.8 182.6l-25.4 1.3a12 12 0 0 0-.1 6.2"/>
<path d="M322.8 182.6a12 12 0 0 0 0 6.2M322.8 182.6l.5 1.4M322.9 183.2a7.9 7.9 0 0 0 .1 5.6M322.9 183.2a10.5 10.5 0 0 0 .1 5.6M322.9 183.2l.4 .9M323 188.8l-26.6 1.4-.1 .3M323 188.8h.1M323.1 188.8l-.1 .4-26.7 1.3M323.1 188.8l.2 .5M323.2 189h.1M323.2 192.8l-.1 1.4 .2 1.1M323.2 192.8l.1 .1"/>
<path d="M323.2 192.8l-.3 .1-.1 1.3 .2 1 .3 .1M323.3 186.9v.1M323.3 185.1v1.2M323.3 186.8v.1M323.3 197.4l-.1 .2M323.3 189h-.1M323.3 186.9h.1M323.3 182.9h-.3M323.3 191.4h-.1M324 181l-.4-.3-.5-.2-26.8 1.4a1.08 1.08 0 0 0-1 1.1l.1 17.2M324 181l.1 17.3a1.08 1.08 0 0 1-1 1.1l-26.8 1.3-.5-.1-.4-.4M324 181l.9 1.9 .3 2.1 .1 15.5a1.08 1.08 0 0 1-1.1 1l-26.7 1.4-.8-.3-1.3-2.4"/>
<path d="M324.3 183.9l.7 1.4v2.8l-.7-1.4zM324.3 191.8l.7 1.5v2.7l-.7-1.4zM324.9 185.2l.1 .1M324.9 185.2l-.6 .1M325 193.2h-.7M115.6 219.6l-2.3-3.4-.6 .2-.1 .3 2.3 3.4M115.7 219.7l.1 .1M115.9 220v.1M116.1 219.9v.1M116.2 219.7a1.05 1.05 0 0 0-1.3 1M116.3 219.9v.1M116.4 220a1.13 1.13 0 0 0-1.3 1"/>
<path d="M116.4 219.8a.65 .65 0 0 0-.7-.4 .65 .65 0 0 0-.5 .5l-.5 .6 .2 .5M117.4 219.9l.9-.4a3.6 3.6 0 0 1 1.6 2.7l-.9 .4M117.4 219.9l-.1 .3M117.4 219.9a3.6 3.6 0 0 1 1.6 2.7M280.7 216.9a7.9 7.9 0 0 1 6.2 0M287.1 217v-1a7.5 7.5 0 0 0-6.5-.1l-.2 1.1M332 214.6v.2M332 214.8h.1M340.4 214.3v-1.1a9.2 9.2 0 0 0-8.2-.1l-.2 1.5M340.4 214.3a9.2 9.2 0 0 0-8.2-.1l-.2 .4M340.4 214.3h-.7M111.6 227.2l1.3-.6 .7 1"/>
<path d="M111.6 227.2l.8 1 1.2-.6M111.6 227.2l.8 1.3 1.1-.5 .1-.4M112.6 222.1a3.1 3.1 0 0 1 1.6 2.3M112.6 222.1a3.5 3.5 0 0 0 1.5 3.2M112.9 222a3.2 3.2 0 0 1 1.6 2.3l-1.1-2.1M112.9 222l-.3 .1M113 221.9a3.2 3.2 0 0 1 1.5 2.3M113 221.9l-.1 .1M113.2 223.4l.3 .6zM113.4 222.3h.1M113.5 222.4h.1M113.7 222.7l.1 .1"/>
<path d="M113.7 222.7h.1M113.8 224.6l1.3-.6 .7 1M113.8 224.6l.7 1 1.3-.6M113.8 224.6l.1 .4 .6 .9 1.2-.5 .1-.4M113.9 223h.1M113.9 223l.4 .8M114.4 224v.1M114.4 224.1h.1M114.9 221l-1.9 .9M115 220.2l.1 .1M115 220.9h.1M115.2 220.5l.1 .1"/>
<path d="M115.2 221.1h.1M115.3 221h-.1M115.4 220.7l.1 .1M115.4 221.4h.1M115.4 220.8h.1M115.4 220.8l-.1 .1M115.5 221.3h-.1M115.6 221l-.1 .1M115.6 221.6h.1M115.6 221.8h.2M115.7 221.5l-.1 .1M115.7 221.3l.1 .1"/>
<path d="M115.8 221.3l-.1 .1M115.9 221.5l2.7 3.9M116 221.6h-.1M116 220.3l.1 .1M116.1 221.7l-.3 .1M116.1 221.8l-.4 .1M116.2 220.2l-.1 .1M116.2 220.5l.1 .1M116.3 220.2l-.1 .1M116.3 220.5l-.1 .1M116.5 220.4l-.1 .2M116.5 220.2h.1"/>
<path d="M116.5 220.7v.2M116.5 220.2a1.12 1.12 0 0 0-1.3 1M116.5 220a.54 .54 0 0 0-.4-.3 .54 .54 0 0 0-.5 .3 .85 .85 0 0 0-.6 1.2M116.6 221l2.7 4M116.7 220.7l-.1 .1M116.7 220.1v.2M116.7 220.1a1.12 1.12 0 0 0-1.5 1.4M116.7 220.5h.1M116.7 220.1l.2-.1a3.5 3.5 0 0 1 1.6 3.3l-.3 .1M116.7 221l-.1 .1M116.7 220.5l-.8 .2-.5 .8M116.8 220.9l-.1 .3"/>
<path d="M116.8 221.4l.2-.4-.7 .2-.5 .6M116.8 220.7v.1M116.9 220.7l-.9 .3-.4 .8M116.9 220.5a.65 .65 0 0 0-.6-.3 .65 .65 0 0 0-.6 .4l-.5 .7 .2 .4M116.9 221.6a.42 .42 0 0 0 .4-.5 .42 .42 0 0 0-.5-.3l-.8 .3-.4 .7M117 221l-.2 .3M117.1 220.8a.99 .99 0 0 0-1.3 0 .99 .99 0 0 0-.2 1.2h.7M117.5 223.8l-1.9 .9M118 221.2l1 1.4M118 221.2h.1M118.1 221.2h-.1M118.3 221.7h.1"/>
<path d="M119.3 225l-.6 .1-.1 .3M119.3 225l-.2 .4h-.5M279.5 226.8v-9a2.89 2.89 0 0 1 2.7-1.2 8 8 0 0 1 5.7 .9l.1 9.3M279.5 226.8a2.89 2.89 0 0 1 2.7-1.3 8 8 0 0 1 5.7 1l.1 .3M279.5 226.8v.2M279.5 227.2a1.14 1.14 0 0 1 1.3-1.3 9.2 9.2 0 0 1 7.1 .7l.1 .6M279.5 227.2a2.86 2.86 0 0 1 2.7-1.3 7.9 7.9 0 0 1 5.7 1l.1 .3M279.5 227.2a2.57 2.57 0 0 0 2.6 1.2l2.2 .1a6 6 0 0 0 3.5-.9l.2-.4M280.7 226a10.7 10.7 0 0 1 6.2 0M283.4 227.2h.7zM288 226.8v.2M332 224v-8.9a2.89 2.89 0 0 1 2.7-1.2 8 8 0 0 1 5.7 .9l.1 9.2"/>
<path d="M332 224a2.89 2.89 0 0 1 2.7-1.2 8 8 0 0 1 5.7 .9l.1 .3M332 224v.2M332 224.4a2.86 2.86 0 0 1 2.7-1.2 7.9 7.9 0 0 1 5.6 .9l.2 .3M332 224.4a2.57 2.57 0 0 0 2.5 1.2l2.3 .1a6 6 0 0 0 3.5-.8l.2-.5M335.5 222.8l3.5 .3a1.46 1.46 0 0 1 1.5 1.3M335.5 222.8l-2.2 .4a1.31 1.31 0 0 0-1.3 1.2M335.6 222.8h2l1.7 .4M335.6 222.8l-2.5 .4M335.9 224.4h.7zM340.5 224v.2"/>
<circle cx="360.2" cy="69.4" r="3.4"/>
<circle cx="360.2" cy="69.4" r="4"/>
<circle cx="186.6" cy="90.6" r=".3"/>
<circle cx="196.1" cy="90.7" r=".3"/>
<circle cx="342.1" cy="87.4" r="3.4"/>
<circle cx="342.1" cy="87.4" r="4"/>
<circle cx="378.2" cy="86.5" r="3.4"/>
<circle cx="378.2" cy="86.5" r="4"/>
<circle cx="133.8" cy="105.5" r=".02"/>
<circle cx="133.8" cy="104.8" r=".02"/>
<circle cx="133.8" cy="108.1" r=".02"/>
<circle cx="133.8" cy="103.5" r=".02"/>
<circle cx="133.8" cy="109.4" r=".02"/>
<circle cx="133.8" cy="110.7" r=".02"/>
<circle cx="133.8" cy="104.2" r=".02"/>
<circle cx="133.8" cy="106.8" r=".02"/>
<circle cx="133.8" cy="107.5" r=".02"/>
<circle cx="133.8" cy="108.8" r=".02"/>
<circle cx="133.8" cy="110.1" r=".02"/>
<circle cx="133.8" cy="106.2" r=".02"/>
<circle cx="134.1" cy="105.7" r=".02"/>
<circle cx="134.1" cy="105" r=".02"/>
<circle cx="134.1" cy="107.6" r=".02"/>
<circle cx="134.1" cy="108.9" r=".02"/>
<circle cx="134.1" cy="110.2" r=".02"/>
<circle cx="134.1" cy="104.3" r=".02"/>
<circle cx="134.1" cy="107" r=".02"/>
<circle cx="134.1" cy="108.3" r=".02"/>
<circle cx="134.1" cy="109.6" r=".02"/>
<circle cx="134.1" cy="110.9" r=".02"/>
<circle cx="134.1" cy="103.7" r=".02"/>
<circle cx="134.1" cy="106.3" r=".02"/>
<circle cx="134.2" cy="105.6" r=".02"/>
<circle cx="134.2" cy="106.3" r=".02"/>
<circle cx="134.2" cy="105" r=".02"/>
<circle cx="134.2" cy="103.7" r=".02"/>
<circle cx="134.2" cy="108.9" r=".02"/>
<circle cx="134.2" cy="109.6" r=".02"/>
<circle cx="134.2" cy="110.9" r=".02"/>
<circle cx="134.2" cy="104.3" r=".02"/>
<circle cx="134.2" cy="107" r=".02"/>
<circle cx="134.2" cy="108.3" r=".02"/>
<circle cx="134.2" cy="110.2" r=".02"/>
<circle cx="134.2" cy="107.6" r=".02"/>
<circle cx="135.4" cy="101.9" r=".02"/>
<circle cx="135.4" cy="112.1" r=".02"/>
<circle cx="135.5" cy="112.5" r=".02"/>
<circle cx="135.5" cy="102.3" r=".02"/>
<circle cx="136.1" cy="101.9" r=".02"/>
<circle cx="136.1" cy="112.1" r=".02"/>
<circle cx="136.2" cy="112.5" r=".02"/>
<circle cx="136.2" cy="102.3" r=".02"/>
<circle cx="136.7" cy="102" r=".02"/>
<circle cx="136.7" cy="112.1" r=".02"/>
<circle cx="136.9" cy="112.5" r=".02"/>
<circle cx="136.9" cy="102.3" r=".02"/>
<circle cx="137.4" cy="112.2" r=".02"/>
<circle cx="137.4" cy="102" r=".02"/>
<circle cx="137.5" cy="112.5" r=".02"/>
<circle cx="137.5" cy="102.3" r=".02"/>
<circle cx="138" cy="112.2" r=".02"/>
<circle cx="138" cy="102" r=".02"/>
<circle cx="138.2" cy="112.6" r=".02"/>
<circle cx="138.2" cy="112.5" r=".02"/>
<circle cx="138.2" cy="102.4" r=".02"/>
<circle cx="138.7" cy="112.2" r=".02"/>
<circle cx="138.7" cy="102" r=".02"/>
<circle cx="138.8" cy="112.6" r=".02"/>
<circle cx="138.8" cy="112.5" r=".02"/>
<circle cx="138.8" cy="102.4" r=".02"/>
<circle cx="139.4" cy="112.2" r=".02"/>
<circle cx="139.4" cy="102" r=".02"/>
<circle cx="139.5" cy="112.6" r=".02"/>
<circle cx="139.5" cy="102.4" r=".02"/>
<circle cx="140" cy="102" r=".02"/>
<circle cx="140" cy="112.2" r=".02"/>
<circle cx="140.2" cy="112.6" r=".02"/>
<circle cx="140.2" cy="102.4" r=".02"/>
<circle cx="140.7" cy="112.2" r=".02"/>
<circle cx="140.7" cy="102" r=".02"/>
<circle cx="140.8" cy="112.6" r=".02"/>
<circle cx="140.8" cy="102.4" r=".02"/>
<circle cx="141.3" cy="102" r=".02"/>
<circle cx="141.3" cy="112.2" r=".02"/>
<circle cx="141.5" cy="112.6" r=".02"/>
<circle cx="141.5" cy="102.4" r=".02"/>
<circle cx="142" cy="112.2" r=".02"/>
<circle cx="142" cy="102" r=".02"/>
<circle cx="142.1" cy="112.6" r=".02"/>
<circle cx="142.1" cy="102.4" r=".02"/>
<circle cx="142.7" cy="112.2" r=".02"/>
<circle cx="142.7" cy="102" r=".02"/>
<circle cx="142.8" cy="112.6" r=".02"/>
<circle cx="142.8" cy="102.4" r=".02"/>
<circle cx="144" cy="104.3" r=".02"/>
<circle cx="144" cy="108.9" r=".02"/>
<circle cx="144" cy="105" r=".02"/>
<circle cx="144" cy="103.6" r=".02"/>
<circle cx="144" cy="106.3" r=".02"/>
<circle cx="144" cy="108.2" r=".02"/>
<circle cx="144" cy="106.9" r=".02"/>
<circle cx="144" cy="109.5" r=".02"/>
<circle cx="144" cy="105.6" r=".02"/>
<circle cx="144" cy="110.9" r=".02"/>
<circle cx="144" cy="107.6" r=".02"/>
<circle cx="144" cy="110.2" r=".02"/>
<circle cx="144.4" cy="108.4" r=".02"/>
<circle cx="144.4" cy="105.1" r=".02"/>
<circle cx="144.4" cy="111" r=".02"/>
<circle cx="144.4" cy="103.8" r=".02"/>
<circle cx="144.4" cy="106.4" r=".02"/>
<circle cx="144.4" cy="107.7" r=".02"/>
<circle cx="144.4" cy="109.1" r=".02"/>
<circle cx="144.4" cy="110.4" r=".02"/>
<circle cx="144.4" cy="105.8" r=".02"/>
<circle cx="144.4" cy="104.5" r=".02"/>
<circle cx="144.4" cy="107.1" r=".02"/>
<circle cx="144.4" cy="109.7" r=".02"/>
<circle cx="144.4" cy="104.4" r=".02"/>
<circle cx="144.4" cy="109" r=".02"/>
<circle cx="144.4" cy="110.3" r=".02"/>
<circle cx="145.8" cy="116.2" r=".3"/>
<circle cx="360.2" cy="104.6" r="3.4"/>
<circle cx="360.2" cy="104.6" r="4"/>
</g>
<path d="M12 269.3h396zM12 269h396v.3h-396z" fill-rule="evenodd" fill="#504e49"/>
<text font-size="7.8" fill="#141413" x="12" y="24.7">1537 双板、方向弹片与四组振动机构</text>
<text font-size="3.5" fill="#141413" x="12" y="274.9">Microsoft Xbox One · 原版结构学习图册</text>
<g font-size="3.2" fill="#1b365d">
<text x="12" y="15.3">Model 1540 / 500 GB · 1537 控制器与 Kinect2</text>
<text x="360" y="15.3">图号 XboxOne-DWG-09 / 共 12 页</text>
</g>
<g font-size="3.2" fill="#504e49">
<text x="12" y="30.9">原版 U 形摇杆板和前接点板依据微软 FCC 照片，双轴输入、电位器与板间连接器分件表达。十字键使用金属弹片，ABXY 保留导电胶；握把与扳机分别具有电机，电池为反向安装双 AA。</text>
<text x="198.7" y="274.5">单位 mm · 比例见各视图</text>
<text x="317.6" y="274.5">图号 XboxOne-DWG-09</text>
<text x="12" y="279.3">局部尺寸为本模型近似值 · 内部为布局示意</text>
<text x="198.7" y="278.8">CAD Study · 2026-10-09</text>
<text x="317.6" y="278.8">第 9 / 12 页 · A3</text>
</g>
<g font-size="3.2" fill="#141413">
<text x="51.2" y="158">前接点板与摇杆机构 · 0.603:1</text>
<text x="144.2" y="158">背面主控与无线子板 · 0.603:1</text>
<text x="287" y="158">十字键金属弹片与面键胶垫 · 1.395:1</text>
<text x="72.1" y="247">移除外盖：扳机电机、轴与回位弹簧 · 0.505:1</text>
<text x="287.8" y="247">双 AA 和左右偏心电机 · 0.521:1</text>
<text x="12" y="253.3">原版 U 形摇杆板和前接点板依据微软 FCC 照片，双轴输入、电位器与板间连接器分件表达。 图中尺寸单位统一为 mm，数字对应当前模型的几何和坐标。公开整体尺寸已注明来源，局部近似数字不能用作制造公差或真实电子规格。</text>
<text x="12" y="258.6">十字键使用金属弹片，ABXY 保留导电胶；握把与扳机分别具有电机，电池为反向安装双 AA。 爆炸位移用于区分装配层，缩放视图不会改变尺寸数字。每个零件编号都可在组件清单中检索，重新修改模型后应同步重建这些图纸。</text>
</g>
</svg>
